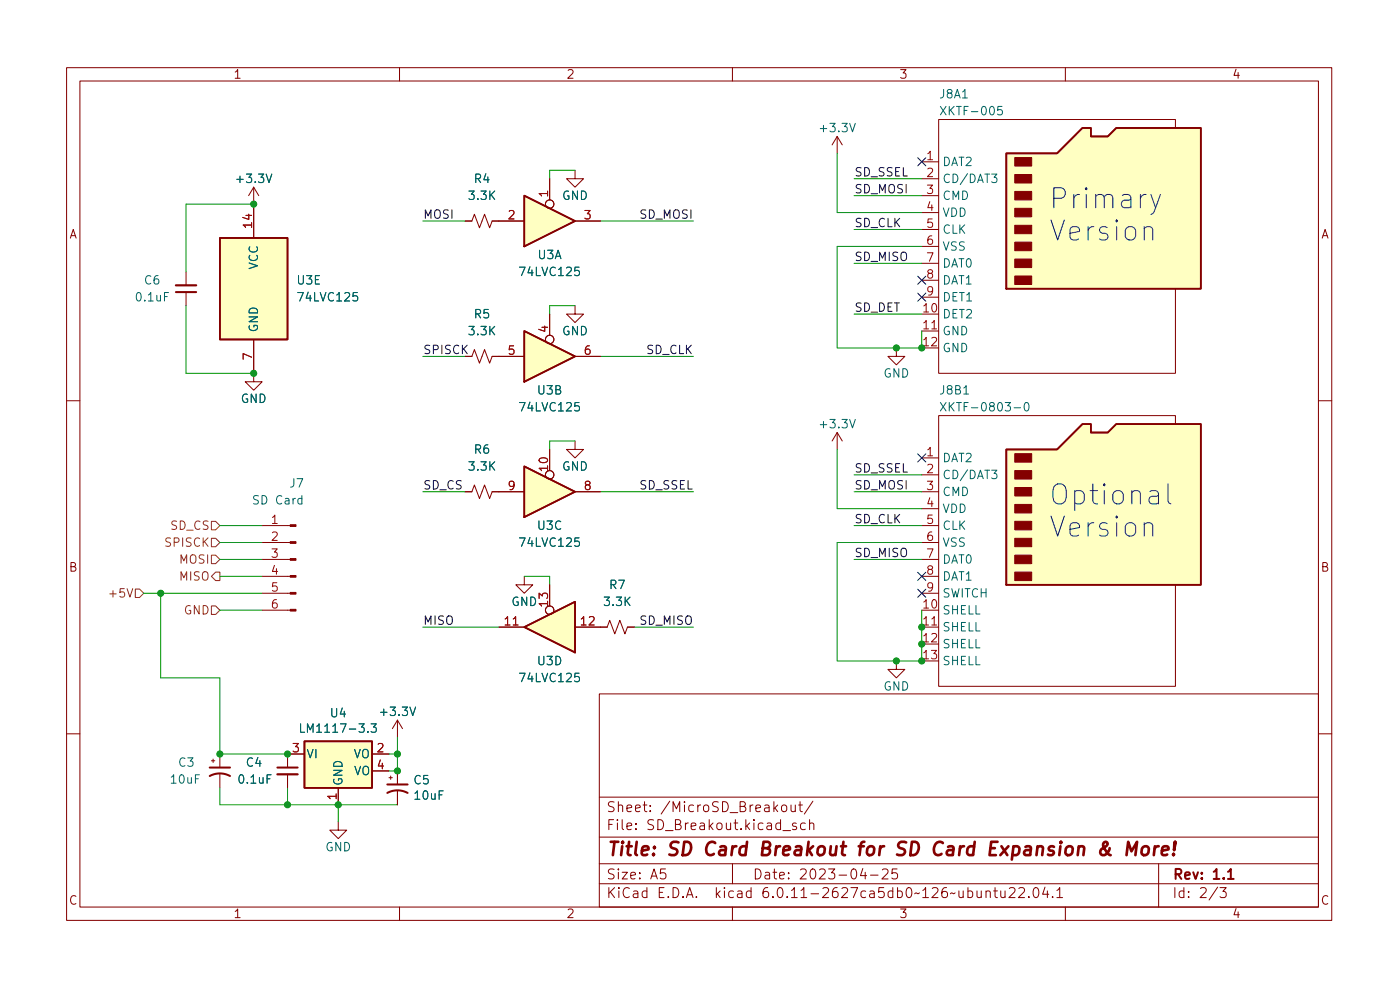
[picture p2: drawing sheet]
<svg xmlns="http://www.w3.org/2000/svg" width="210mm" height="148mm" viewBox="0 0 210 148" stroke-linecap="round" stroke-linejoin="round" font-family="sans-serif">
<g fill="none" stroke="#840000" stroke-width=".15">
<path d="M10 10.2h190v128h-190zM12 12.2h186v124h-186zM60 10.2v2M110 10.2v2M160 10.2v2M176.5 19.2v-1.3h-35.5v38.1h35.5v-12.7M38.1 28.1l-.8 1.3M38.1 28.1v7.6M38.1 28.1l.8 1.3M69.8 33.2h1.1l.3-1 .8 2 .8-2 .7 2 .4-1h4.8M82.5 26.8v3.2M86.4 25.6v1.2h1.2l-1.2 1.3-1.3-1.3h1.3"/>
<path d="M86.4 33.2h3.8M125.7 20.5l-.7 1.3M125.7 20.5v2.5M125.7 20.5l.8 1.3M138.4 24.3h2.6M138.4 26.8h2.6M138.4 29.4h2.6M138.4 31.9h2.6M138.4 34.5h2.6M138.4 37h2.6M138.4 39.5h2.6M27.9 40.8v2"/>
<path d="M27.9 43.8v2.1M38.1 51v6.3h1.3l-1.3 1.3-1.3-1.3h1.3M69.8 53.5h1.1l.3-1 .8 2 .8-2 .7 2 .4-1h4.8M82.5 47.2v3.1M86.4 45.9v1.3h1.2l-1.2 1.2-1.3-1.2h1.3M86.4 53.5h3.8M134.6 52.2v1.3h1.3l-1.3 1.3-1.3-1.3h1.3M138.4 47.2h2.6M138.4 49.7h2.6M138.4 52.2h2.6M138.4 42.1h2.6M138.4 44.6h2.6"/>
<path d="M10 60.2h2M39.4 78.9h4.2M69.8 73.8h1.1l.3-1 .8 2 .8-2 .7 2 .4-1h4.8M82.5 67.5v3.1M86.4 66.2v1.3h1.2l-1.2 1.2-1.3-1.2h1.3M86.4 73.8h3.8M125.7 64.9v2.6M125.7 64.9l-.7 1.3M125.7 64.9l.8 1.3M138.4 78.9h2.6M138.4 68.7h2.6M138.4 71.3h2.6"/>
<path d="M138.4 73.8h2.6M138.4 76.4h2.6M176.5 63.7v-1.3h-35.5v40.6h35.5v-15.2M198 60.2h2M39.4 91.6h4.2M39.4 89.1h4.2M39.4 86.5h4.2M39.4 84h4.2M39.4 81.4h4.2M74.9 94.1h3.8M78.7 86.5v1.3h-1.2l1.2 1.3 1.3-1.3h-1.3M82.5 87.8v3.2"/>
<path d="M86.4 94.1h4.8l.4-1 .7 2.1 .8-2.1 .8 2.1 .3-1.1h1M134.6 99.2v1.3h1.3l-1.3 1.3-1.3-1.3h1.3M138.4 91.6h2.6M138.4 89.1h2.6M138.4 86.5h2.6M138.4 84h2.6M138.4 81.4h2.6M138.4 94.1h2.6M138.4 96.7h2.6M138.4 99.2h2.6M10 110.2h2M31.7 114.2h.6"/>
<path d="M32 114v.5M33 113.2v2M33 116.2v2.1M43.2 116.2v2.1M45.7 113.2h-2.5v2M50.8 118.3v2.5M55.9 113.2h2.5M55.9 115.7h2.5M58.4 116.7h.5M58.7 116.5v.5M59.7 108.1v2.6M59.7 115.7v2.1"/>
<path d="M59.7 118.8v2M59.7 108.1l-.8 1.3M59.7 108.1l.8 1.3M90 104.2h108v32h-108zM90 119.7h108M198 110.2h2M50.8 123.4v1.2h1.3l-1.3 1.3-1.3-1.3h1.3M60 136.2v2M90 132.7h108M90 129.7h108M90 125.7h108M95.5 124.4v.1"/>
<path d="M95.5 123.6v.2M97.7 121.7v.1M97.7 120.9v.2M110 136.2v2M110 129.7v3M118.8 120.8l.1 1a.41 .41 0 0 0 .5-.1M119.4 120.8v1M119.9 120.8h.6M120.2 120.3v1.3v.2h.3M120.9 123.6l-.4-.1-.3 .3v.5l.2 .2h.5M121.6 123.7a.37 .37 0 0 1 .6 .1v.7M121.6 123v1.5"/>
<path d="M122.1 120.3l-1.3 1.9M130.7 131.4h1.2M132.5 130.6l.2-.2 .5 .1a.41 .41 0 0 1 .1 .6l-.9 .8h1M134.7 130.4h-.7l-.1 .8 .3-.2 .5 .1 .1 .2-.1 .5-.2 .1h-.3l-.3-.1M151.6 133.4l.2-.2 .5 .1a.41 .41 0 0 1 .1 .6l-.9 .8h.9M153 133.4l.2-.2 .5 .1a.41 .41 0 0 1 .1 .6l-.9 .8h1M154.5 134.6v.1M155.4 133.3l.3-.1a.94 .94 0 0 1 0 1.5h-.2a1 1 0 0 1-.1-1.4zM156.9 133.2l-.3 1h.9M157.3 133.7v1M158.1 134.6v.1M158.7 133.7l.5-.5v1.5"/>
<path d="M158.7 134.7h.9M160 136.2v2M174 129.7v6.5M183.2 133.2h1l-.5 .6a.41 .41 0 0 1 .5 .3v.4l-.2 .2h-.6l-.2-.1"/>
<circle cx="82.5" cy="30.6" r=".63"/>
<circle cx="82.5" cy="51" r=".63"/>
<circle cx="82.5" cy="71.3" r=".63"/>
<circle cx="82.5" cy="91.6" r=".63"/>
</g>
<path d="M129 127h.7M129.8 126.4l-.4 .1-.1 .2-.2 1.7M136.1 126.5a.85 .85 0 0 0-1.1 .1 .45 .45 0 0 0 .2 .7l.4 .1a.49 .49 0 0 1 .3 .5 .49 .49 0 0 1-.4 .5l-.8-.1M149.8 126.4h-.9l-.3 2h1M166.6 127.3a.99 .99 0 0 1-1.2 1 .54 .54 0 0 1 .1-.9l.6-.4 .2-.2v-.3l-.2-.1a.41 .41 0 0 0-.4 .4 2.21 2.21 0 0 0 1.1 1.6M169.2 128.4l.2-2 .5 1.4 .9-1.4-.3 2" fill="none" stroke="#840000" stroke-width=".4"/>
<g fill="#840000" stroke="#840000" stroke-width=".15">
<path d="M43.6 91.5h.8v.2h-.8z"/>
<path d="M43.6 88.9h.8v.3h-.8z"/>
<path d="M43.6 86.4h.8v.2h-.8z"/>
<path d="M43.6 83.9h.8v.2h-.8z"/>
<path d="M43.6 81.3h.8v.3h-.8z"/>
<path d="M43.6 78.8h.8v.2h-.8z"/>
<path d="M152.4 41.4h2.5v1.3h-2.5z"/>
<path d="M152.4 38.9h2.5v1.3h-2.5z"/>
<path d="M152.4 36.4h2.5v1.2h-2.5z"/>
<path d="M152.4 33.8h2.5v1.3h-2.5z"/>
<path d="M152.4 31.3h2.5v1.2h-2.5z"/>
<path d="M152.4 28.7h2.5v1.3h-2.5z"/>
<path d="M152.4 26.2h2.5v1.3h-2.5z"/>
<path d="M152.4 23.7h2.5v1.2h-2.5z"/>
<path d="M152.4 85.9h2.5v1.3h-2.5z"/>
<path d="M152.4 83.3h2.5v1.3h-2.5z"/>
<path d="M152.4 80.8h2.5v1.3h-2.5z"/>
<path d="M152.4 78.3h2.5v1.2h-2.5z"/>
<path d="M152.4 75.7h2.5v1.3h-2.5z"/>
<path d="M152.4 73.2h2.5v1.3h-2.5z"/>
<path d="M152.4 70.6h2.5v1.3h-2.5z"/>
<path d="M152.4 68.1h2.5v1.3h-2.5z"/>
</g>
<g fill="#ffffc2" stroke="#ffffc2" stroke-width=".15">
<path d="M45.7 111.3h10.2v7h-10.2z"/>
<path d="M78.7 29.4l7.7 3.8-7.7 3.8z"/>
<path d="M151.1 23h7.6l3.9-3.8h1.2v1.3h2.6l1.2-1.3h12.7v24.1h-29.2z"/>
<path d="M78.7 94.1l7.7-3.8v7.7z"/>
<path d="M151.1 67.5h7.6l3.9-3.8h1.2v1.2h2.6l1.2-1.2h12.7v24.1h-29.2z"/>
<path d="M78.7 70l7.7 3.8-7.7 3.8z"/>
<path d="M33 35.7h10.2v15.3h-10.2z"/>
<path d="M78.7 49.7l7.7 3.8-7.7 3.8z"/>
</g>
<path d="M33 35.7h10.2v15.3h-10.2zM78.7 29.4l7.7 3.8-7.7 3.8zM151.1 23h7.6l3.9-3.8h1.2v1.3h2.6l1.2-1.3h12.7v24.1h-29.2zM78.7 49.7l7.7 3.8-7.7 3.8zM78.7 70l7.7 3.8-7.7 3.8zM151.1 67.5h7.6l3.9-3.8h1.2v1.2h2.6l1.2-1.2h12.7v24.1h-29.2zM78.7 94.1l7.7-3.8v7.7zM45.7 111.3h10.2v7h-10.2z" fill="none" stroke="#840000" stroke-width=".25"/>
<g fill="none" stroke="#006464" stroke-width=".15">
<path d="M127.6 18.5l.4 1.3 .5-1.3M144.6 14.7h.7M150.5 16h-.6l-.1 .6 .2-.1h.4l.1 .2v.4l-.2 .1-.5-.1M40 26.1l.4 1.3 .4-1.3M148.9 26.1h.8l-.4 .5 .4 .1v.6l-.2 .1h-.4l-.2-.1M25.3 43.9h-.6v1.3M53.7 43.9h-.6l-.1 .6 .2-.1 .4 .1 .1 .1v.5l-.2 .1-.5-.1M87 40.1h-.6l-.1 .6 .2-.1h.4l.1 .2v.5l-.2 .1-.5-.1M144.7 59.2h.8M87 60.4h-.6l-.1 .6 .2-.1 .4 .1 .1 .2v.4l-.2 .1-.5-.1M127.6 63l.4 1.2 .5-1.2M148.9 70.6h.8l-.4 .5 .4 .1v.5l-.2 .2h-.4l-.2-.2"/>
<path d="M152.3 61.2h1M153.9 60.5l.2-.1a.68 .68 0 0 1 .5 .7 .68 .68 0 0 1-.5 .6l-.2-.1-.1-.4zM87 80.7h-.6l-.1 .7 .2-.2 .4 .1 .1 .2v.4l-.2 .1-.5-.1M40.7 116.3h-.6v1.3M55.2 109.8v.1M55.7 108.7h.8l-.4 .4 .4 .2v.5l-.2 .1h-.4l-.2-.1M61.6 106.1l.4 1.3 .4-1.3M87 101.1h-.6l-.1 .6 .2-.2 .4 .1 .1 .2v.4l-.2 .1-.5-.1"/>
</g>
<path d="M26.4 43.8h3.1M31.5 115.2h3M31.5 116.5a3.2 3.2 0 0 1 3 0M41.7 115.2h3M58.2 117.8h3M58.2 119a3.2 3.2 0 0 1 3 0" fill="none" stroke="#840000" stroke-width=".3"/>
<path d="M139.9 49.4h.8M77.1 93.8h.7M139.9 93.8h.8" fill="none" stroke="#a90000" stroke-width=".15"/>
<path d="M26.4 42.8h3.1M41.7 116.2h3" fill="none" stroke="#840000" stroke-width=".33"/>
<path d="M31.7 78.3h.7l.6 .6-.6 .6h-.7zM19.1 88.4l.4 1.2 .4-1.2M20.3 88.4h.7l.6 .7-.6 .6h-.7zM31.7 91h.7l.6 .6-.6 .6h-.7zM31.7 83.3h.7l.6 .7-.6 .6h-.7zM31.7 80.8h.7l.6 .6-.6 .7h-.7zM32.4 85.9h.6v1.3h-.6l-.7-.7z" fill="none" stroke="#725600" stroke-width=".15"/>
<path d="M171.8 34.3a.74 .74 0 0 1 1.3 .2v1.5M172.8 29.2l.8 2M174.3 29.2l-1 2.7-.5 .3M171.8 78.8a.74 .74 0 0 1 1.3 .1v1.6M175.4 72.6v2.6l.2 .3 .2 .1" fill="none" stroke="#0000c2" stroke-width=".15"/>
<g fill="none" stroke="#009600" stroke-width=".15">
<path d="M38.1 30.6h-10.2v10.2M63.5 33.2h6.3M86.4 25.6h-3.9v1.2M90.2 33.2h13.9M125.7 23v8.9h12.7M128.3 39.5h10.1M128.3 34.5h10.1M128.3 29.4h10.1M128.3 26.8h10.1M138.4 37h-12.7v15.2h12.7v-2.5M27.9 45.9v10.1h10.2M63.5 53.5h6.3"/>
<path d="M86.4 45.9h-3.9v1.3M90.2 53.5h13.9M128.3 47.2h10.1M33 78.9h6.4M63.5 73.8h6.3M86.4 66.2h-3.9v1.3M90.2 73.8h13.9M125.7 67.5v8.9h12.7M128.3 73.8h10.1M128.3 71.3h10.1M128.3 78.9h10.1M21.6 89.1h17.8"/>
<path d="M24.1 89.1v12.7h8.9v11.4h10.2M33 91.6h6.4M33 84h6.4M33 81.4h6.4M33 86.5h6.4M63.5 94.1h11.4M78.7 86.5h3.8v1.3M95.2 94.1h8.9M128.3 84h10.1M138.4 81.4h-12.7v17.8h12.7v-7.6M33 118.3v2.5h26.7M43.2 118.3v2.5"/>
<path d="M58.4 113.2h1.3M59.7 110.7v5h-1.3M50.8 120.8v2.6"/>
</g>
<path d="M137.8 23.7l1.2 1.2M139 23.7l-1.2 1.2M137.8 41.5l1.2 1.2M137.8 44l1.2 1.2M139 41.5l-1.2 1.2M139 44l-1.2 1.2M137.8 68.1l1.2 1.3M139 68.1l-1.2 1.3M137.8 88.5l1.2 1.2M137.8 85.9l1.2 1.2M139 88.5l-1.2 1.2M139 85.9l-1.2 1.2" fill="none" stroke="#000084" stroke-width=".15"/>
<g fill="#009600" stroke="#009600" stroke-width=".15">
<circle cx="38.1" cy="56" r=".46"/>
<circle cx="38.1" cy="30.6" r=".46"/>
<circle cx="134.6" cy="99.2" r=".46"/>
<circle cx="138.4" cy="94.1" r=".46"/>
<circle cx="138.4" cy="99.2" r=".46"/>
<circle cx="138.4" cy="96.7" r=".46"/>
<circle cx="138.4" cy="52.2" r=".46"/>
<circle cx="134.6" cy="52.2" r=".46"/>
<circle cx="50.8" cy="120.8" r=".46"/>
<circle cx="43.2" cy="120.8" r=".46"/>
<circle cx="43.2" cy="113.2" r=".46"/>
<circle cx="59.7" cy="113.2" r=".46"/>
<circle cx="33" cy="113.2" r=".46"/>
<circle cx="59.7" cy="115.7" r=".46"/>
<circle cx="24.1" cy="89.1" r=".46"/>
</g>
<g font-size="4.2" fill="#0000c2">
<text x="157.5" y="31.3">Primary</text>
<text x="157.5" y="36.2">Version</text>
<text x="157.5" y="75.8">Optional</text>
<text x="157.5" y="80.6">Version</text>
</g>
<g font-size="2.8" fill="#840000">
<text x="91" y="129.1">Title:</text>
<text x="100.3" y="129.1">SD Card</text>
<text x="114.9" y="129.1">Breakout</text>
<text x="129.9" y="129.1">for</text>
<text x="136.1" y="129.1">SD Card</text>
<text x="150.7" y="129.1">Expansion</text>
<text x="172" y="129.1">More!</text>
</g>
<g font-size="2.1" fill="#840000">
<text x="91" y="125.1">File:</text>
<text x="91" y="122.4">Sheet:</text>
<text x="97.4" y="125.1">SD_Breakout.kicad_sch</text>
<text x="99.2" y="122.4">/MicroSD_Breakout/</text>
<text x="91" y="135.3">KiCad</text>
<text x="91" y="132.5">Size:</text>
<text x="97.7" y="132.5">A5</text>
<text x="98.7" y="135.3">E.D.A.</text>
<text x="107.6" y="135.3">kicad</text>
<text x="113" y="132.5">Date:</text>
<text x="114.8" y="135.3">6.0.11-2627ca5db0~126~ubuntu22.04.1</text>
<text x="120" y="132.5">2023-04-25</text>
<text x="176" y="132.5">Rev:</text>
<text x="176" y="135.3">Id:</text>
<text x="180.1" y="135.3">2/3</text>
<text x="182.1" y="132.5">1.1</text>
</g>
<g font-size="1.8" fill="#840000">
<text x="35" y="12.2">1</text>
<text x="85" y="12.2">2</text>
<text x="135" y="12.2">3</text>
<text x="185" y="12.2">4</text>
<text x="10.4" y="36.2">A</text>
<text x="198.4" y="36.2">A</text>
<text x="10.3" y="86.2">B</text>
<text x="198.3" y="86.2">B</text>
<text x="10.3" y="136.2">C</text>
<text x="198.3" y="136.2">C</text>
<text x="35" y="138.2">1</text>
<text x="85" y="138.2">2</text>
<text x="135" y="138.2">3</text>
<text x="185" y="138.2">4</text>
</g>
<g font-size="1.8" fill="#006464">
<text x="141" y="15.2">J8A1</text>
<text x="141" y="17.7">XKTF-005</text>
<text x="122.8" y="20.2">+3.3V</text>
<text x="35.2" y="27.9">+3.3V</text>
<text x="71.1" y="27.9">R4</text>
<text x="141.5" y="25.3">DAT2</text>
<text x="141.5" y="27.9">CD/DAT3</text>
<text x="70.2" y="30.4">3.3K</text>
<text x="84.3" y="30.4">GND</text>
<text x="141.5" y="30.4">CMD</text>
<text x="141.5" y="32.9">VDD</text>
<text x="141.5" y="35.5">CLK</text>
<text x="39.1" y="40.5" transform="rotate(-90 39.1 40.5)">VCC</text>
<text x="77.8" y="41.8">74LVC125</text>
<text x="80.7" y="39.3">U3A</text>
<text x="141.5" y="38">VSS</text>
<text x="141.5" y="40.6">DAT0</text>
<text x="20.2" y="45.6">0.1uF</text>
<text x="21.5" y="43.1">C6</text>
<text x="44.5" y="43.1">U3E</text>
<text x="44.5" y="45.6">74LVC125</text>
<text x="141.5" y="43.1">DAT1</text>
<text x="141.5" y="45.6">DET1</text>
<text x="39.1" y="49.9" transform="rotate(-90 39.1 49.9)">GND</text>
<text x="70.2" y="50.7">3.3K</text>
<text x="71.1" y="48.2">R5</text>
<text x="84.3" y="50.7">GND</text>
<text x="141.5" y="48.2">DET2</text>
<text x="141.5" y="50.7">GND</text>
<text x="141.5" y="53.3">GND</text>
<text x="80.6" y="59.6">U3B</text>
<text x="132.6" y="57.1">GND</text>
<text x="141" y="59.6">J8B1</text>
<text x="36.1" y="60.9">GND</text>
<text x="77.8" y="62.1">74LVC125</text>
<text x="122.8" y="64.7">+3.3V</text>
<text x="141" y="62.1">XKTF-0803-0</text>
<text x="70.2" y="71">3.3K</text>
<text x="71.1" y="68.5">R6</text>
<text x="84.3" y="71">GND</text>
<text x="141.5" y="69.8">DAT2</text>
<text x="37.8" y="76.1">SD Card</text>
<text x="43.4" y="73.6">J7</text>
<text x="141.5" y="72.3">CD/DAT3</text>
<text x="141.5" y="74.8">CMD</text>
<text x="141.5" y="77.4">VDD</text>
<text x="77.8" y="82.5">74LVC125</text>
<text x="80.6" y="79.9">U3C</text>
<text x="141.5" y="79.9">CLK</text>
<text x="141.5" y="82.5">VSS</text>
<text x="91.4" y="88.8">R7</text>
<text x="141.5" y="85">DAT0</text>
<text x="141.5" y="87.5">DAT1</text>
<text x="76.7" y="91.4">GND</text>
<text x="90.5" y="91.4">3.3K</text>
<text x="141.5" y="92.6">SHELL</text>
<text x="141.5" y="95.2">SHELL</text>
<text x="141.5" y="90.1">SWITCH</text>
<text x="80.6" y="100.2">U3D</text>
<text x="141.5" y="97.7">SHELL</text>
<text x="141.5" y="100.2">SHELL</text>
<text x="56.8" y="107.9">+3.3V</text>
<text x="77.8" y="102.8">74LVC125</text>
<text x="132.6" y="104.1">GND</text>
<text x="44.8" y="110.4">LM1117-3.3</text>
<text x="49.5" y="108.1">U4</text>
<text x="25.4" y="118">10uF</text>
<text x="26.7" y="115.5">C3</text>
<text x="35.6" y="118">0.1uF</text>
<text x="36.8" y="115.5">C4</text>
<text x="46" y="114.2">VI</text>
<text x="51.8" y="118" transform="rotate(-90 51.8 118)">GND</text>
<text x="53.1" y="114.2">VO</text>
<text x="53.1" y="116.8">VO</text>
<text x="62" y="118.1">C5</text>
<text x="62" y="120.4">10uF</text>
<text x="48.8" y="128.2">GND</text>
</g>
<g font-size="1.8" fill="#a90000">
<text x="82.3" y="29.7" transform="rotate(-90 82.3 29.7)">1</text>
<text x="139" y="24">1</text>
<text x="139" y="26.6">2</text>
<text x="139" y="29.1">3</text>
<text x="37.8" y="34.5" transform="rotate(-90 37.8 34.5)">14</text>
<text x="76.2" y="32.9">2</text>
<text x="87.6" y="32.9">3</text>
<text x="139" y="31.7">4</text>
<text x="139" y="34.2">5</text>
<text x="139" y="36.7">6</text>
<text x="139" y="39.3">7</text>
<text x="139" y="41.8">8</text>
<text x="138.4" y="46.9">10</text>
<text x="139" y="44.4">9</text>
<text x="76.2" y="53.2">5</text>
<text x="82.3" y="50.1" transform="rotate(-90 82.3 50.1)">4</text>
<text x="87.6" y="53.2">6</text>
<text x="138.4" y="49.4">11</text>
<text x="138.4" y="52">12</text>
<text x="37.8" y="54.2" transform="rotate(-90 37.8 54.2)">7</text>
<text x="82.3" y="71" transform="rotate(-90 82.3 71)">10</text>
<text x="139" y="68.5">1</text>
<text x="139" y="71">2</text>
<text x="76.2" y="73.6">9</text>
<text x="87.6" y="73.6">8</text>
<text x="139" y="73.6">3</text>
<text x="139" y="76.1">4</text>
<text x="40.6" y="78.6">1</text>
<text x="40.6" y="81.2">2</text>
<text x="40.6" y="83.7">3</text>
<text x="139" y="78.6">5</text>
<text x="139" y="81.2">6</text>
<text x="139" y="83.7">7</text>
<text x="40.6" y="86.3">4</text>
<text x="40.6" y="88.8">5</text>
<text x="139" y="86.3">8</text>
<text x="139" y="88.8">9</text>
<text x="40.6" y="91.3">6</text>
<text x="75.5" y="93.9">11</text>
<text x="82.3" y="91.3" transform="rotate(-90 82.3 91.3)">13</text>
<text x="87" y="93.9">12</text>
<text x="138.4" y="91.3">10</text>
<text x="138.4" y="93.9">11</text>
<text x="138.4" y="96.4">12</text>
<text x="138.4" y="99">13</text>
<text x="43.8" y="112.9">3</text>
<text x="56.5" y="112.9">2</text>
<text x="56.5" y="115.5">4</text>
<text x="50.5" y="120.2" transform="rotate(-90 50.5 120.2)">1</text>
</g>
<g font-size="1.8" fill="#0f0f0f">
<text x="128.3" y="26.5">SD_SSEL</text>
<text x="128.3" y="29">SD_MOSI</text>
<text x="63.5" y="32.8">MOSI</text>
<text x="95.9" y="32.8">SD_MOSI</text>
<text x="128.3" y="34.1">SD_CLK</text>
<text x="128.3" y="39.2">SD_MISO</text>
<text x="128.3" y="46.8">SD_DET</text>
<text x="63.5" y="53.2">SPISCK</text>
<text x="97" y="53.2">SD_CLK</text>
<text x="128.3" y="70.9">SD_SSEL</text>
<text x="63.5" y="73.5">SD_CS</text>
<text x="95.9" y="73.5">SD_SSEL</text>
<text x="128.3" y="73.5">SD_MOSI</text>
<text x="128.3" y="78.6">SD_CLK</text>
<text x="128.3" y="83.6">SD_MISO</text>
<text x="63.5" y="93.8">MISO</text>
<text x="95.9" y="93.8">SD_MISO</text>
</g>
<g font-size="1.8" fill="#725600">
<text x="24.6" y="82.5">SPISCK</text>
<text x="25.5" y="79.9">SD_CS</text>
<text x="26.8" y="87.5">MISO</text>
<text x="26.8" y="85">MOSI</text>
<text x="16.1" y="90.1">+5V</text>
<text x="27.5" y="92.6">GND</text>
</g>
</svg>
